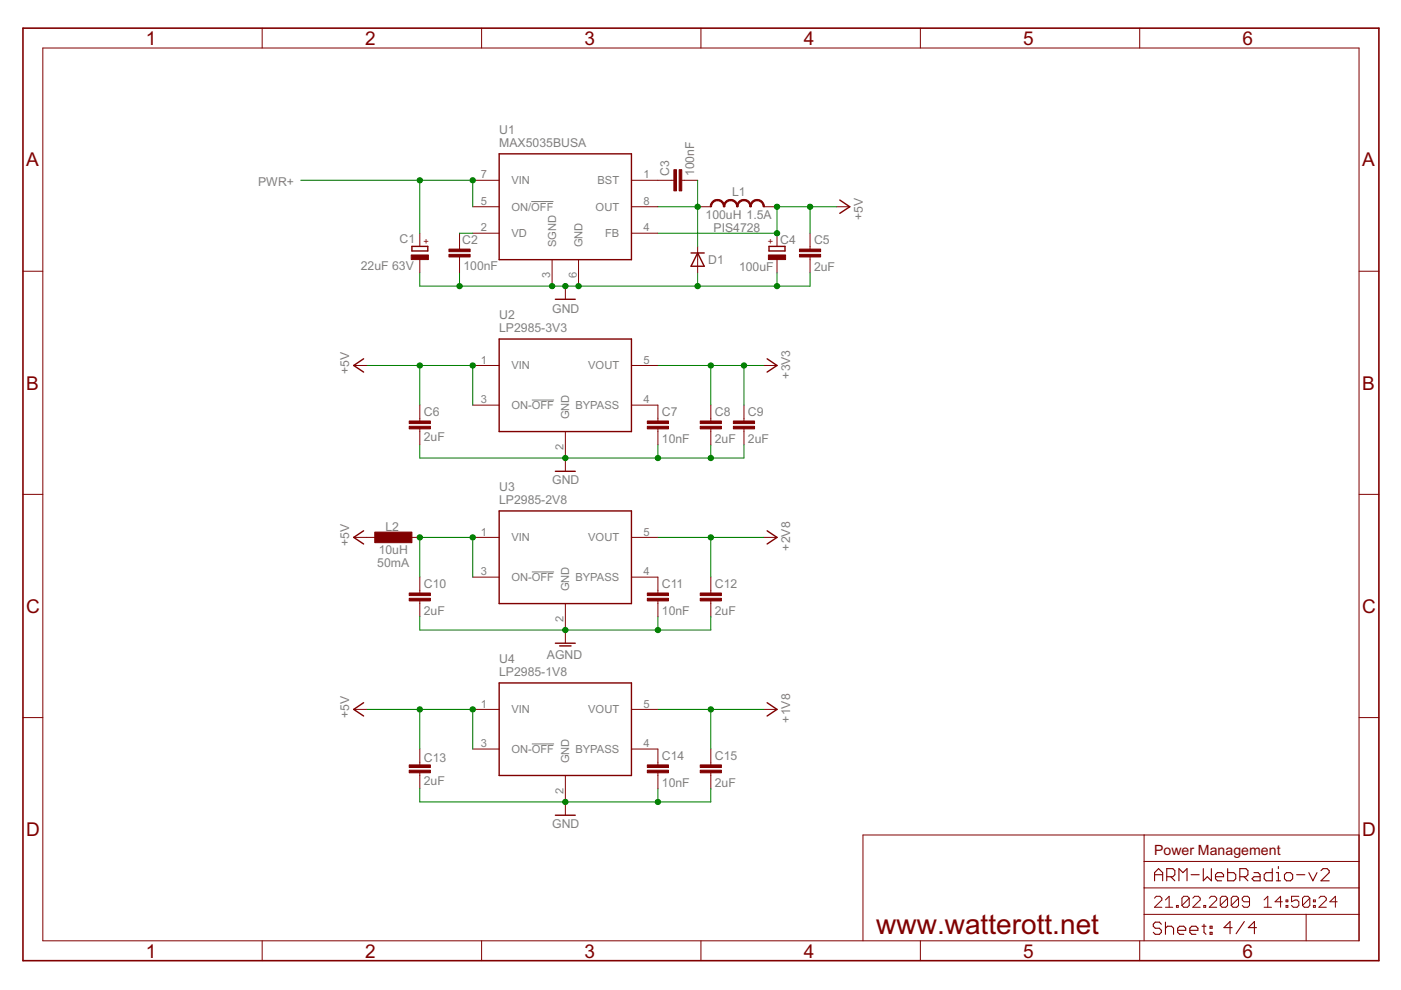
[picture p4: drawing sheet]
<svg xmlns="http://www.w3.org/2000/svg" width="297mm" height="210mm" viewBox="0 0 297 210" stroke-linecap="round" stroke-linejoin="round" font-family="sans-serif">
<g fill="#808080" stroke="#808080" stroke-width=".21">
<path d="M112.8 84.8h4.7z"/>
<path d="M112.8 121.3h4.7z"/>
<path d="M112.8 157.7h4.7z"/>
<path d="M112.6 42.7h4.7z"/>
</g>
<g fill="#800000" stroke="#800000" stroke-width=".3">
<path d="M105.8 71.9v19.6z"/>
<path d="M105.8 91.5h28.1z"/>
<path d="M133.9 71.9v19.6z"/>
<path d="M105.8 71.9h28.1z"/>
<path d="M105.8 108.3v19.7z"/>
<path d="M105.8 128h28.1z"/>
<path d="M133.9 108.3v19.7z"/>
<path d="M105.8 108.3h28.1z"/>
<path d="M105.8 144.8v19.6z"/>
<path d="M105.8 164.4h28.1z"/>
<path d="M133.9 144.8v19.6z"/>
<path d="M105.8 144.8h28.1z"/>
<path d="M178.1 45.2l2.1-1.4z"/>
<path d="M178.1 42.4l2.1 1.4z"/>
<path d="M162.6 78.9l2.1-1.4z"/>
<path d="M162.6 76.1l2.1 1.4z"/>
<path d="M162.6 115.3l2.1-1.4z"/>
<path d="M162.6 112.5l2.1 1.4z"/>
<path d="M162.6 151.8l2.1-1.4z"/>
<path d="M162.6 149l2.1 1.4z"/>
<path d="M117.8 136.4h4.2z"/>
<path d="M118.7 136.9h2.4z"/>
<path d="M117.8 63.5h4.2z"/>
<path d="M117.8 99.9h4.2z"/>
<path d="M117.8 172.8h4.2z"/>
<path d="M87.3 53.2h3.4z"/>
<path d="M87.3 52.2v1z"/>
<path d="M90.7 52.2v1z"/>
<path d="M87.3 52.2h3.4z"/>
<path d="M163 53.2h3.4z"/>
<path d="M166.4 52.2v1z"/>
<path d="M163 52.2v1z"/>
<path d="M163 52.2h3.4z"/>
<path d="M105.8 32.6v22.5z"/>
<path d="M105.8 55.1h28.1z"/>
<path d="M133.9 32.6v22.5z"/>
<path d="M105.8 32.6h28.1z"/>
<path d="M147.9 53.6l1.4 2.9z"/>
<path d="M147.9 53.6l-1.4 2.9z"/>
<path d="M146.5 53.6h1.4z"/>
<path d="M146.5 56.5h2.8z"/>
<path d="M147.9 53.6h1.4z"/>
<path d="M75 77.5l2.1-1.4z"/>
<path d="M75 77.5l2.1 1.4z"/>
<path d="M75 150.4l2.1-1.4z"/>
<path d="M75 150.4l2.1 1.4z"/>
<path d="M75 113.9l2.1-1.4z"/>
<path d="M75 113.9l2.1 1.4z"/>
</g>
<g fill="#800000" stroke="#800000" stroke-width=".21">
<path d="M133.9 77.5h5.6z"/>
<path d="M100.2 77.5h5.6z"/>
<path d="M119.9 91.5v5.6z"/>
<path d="M133.9 85.9h5.6z"/>
<path d="M100.2 85.9h5.6z"/>
<path d="M133.9 113.9h5.6z"/>
<path d="M100.2 113.9h5.6z"/>
<path d="M119.9 128v5.6z"/>
<path d="M133.9 122.4h5.6z"/>
<path d="M100.2 122.4h5.6z"/>
<path d="M133.9 150.4h5.6z"/>
<path d="M100.2 150.4h5.6z"/>
<path d="M119.9 164.4v5.6z"/>
<path d="M133.9 158.8h5.6z"/>
<path d="M100.2 158.8h5.6z"/>
<path d="M177.4 43.8h2.8z"/>
<path d="M161.9 77.5h2.8z"/>
<path d="M161.9 113.9h2.8z"/>
<path d="M161.9 150.4h2.8z"/>
<path d="M119.9 133.6v2.8z"/>
<path d="M119.9 60.7v2.8z"/>
<path d="M119.9 97.1v2.8z"/>
<path d="M119.9 170v2.8z"/>
<path d="M139.5 85.9v2.8z"/>
<path d="M139.5 91.5v2.8z"/>
<path d="M139.5 88.7v.6z"/>
<path d="M139.5 91v.5z"/>
<path d="M139.5 122.4v2.8z"/>
<path d="M139.5 128v2.8z"/>
<path d="M139.5 125.2v.5z"/>
<path d="M139.5 127.4v.6z"/>
<path d="M139.5 158.8v2.8z"/>
<path d="M139.5 164.4v2.8z"/>
<path d="M139.5 161.6v.6z"/>
<path d="M139.5 163.9v.5z"/>
<path d="M89 91.5v2.8z"/>
<path d="M89 85.9v2.8z"/>
<path d="M89 91v.5z"/>
<path d="M89 88.7v.6z"/>
<path d="M89 128v2.8z"/>
<path d="M89 122.4v2.8z"/>
<path d="M89 127.4v.6z"/>
<path d="M89 125.2v.5z"/>
<path d="M89 164.4v2.8z"/>
<path d="M89 158.8v2.8z"/>
<path d="M89 163.9v.5z"/>
<path d="M89 161.6v.6z"/>
<path d="M150.7 85.9v2.8z"/>
<path d="M150.7 91.5v2.8z"/>
<path d="M150.7 88.7v.6z"/>
<path d="M150.7 91v.5z"/>
<path d="M150.7 122.4v2.8z"/>
<path d="M150.7 128v2.8z"/>
<path d="M150.7 125.2v.5z"/>
<path d="M150.7 127.4v.6z"/>
<path d="M150.7 158.8v2.8z"/>
<path d="M150.7 164.4v2.8z"/>
<path d="M150.7 161.6v.6z"/>
<path d="M150.7 163.9v.5z"/>
<path d="M89 55.1v2.7z"/>
<path d="M89 49.4v2.8z"/>
<path d="M164.7 55.1v2.7z"/>
<path d="M164.7 49.4v2.8z"/>
<path d="M288.1 193.9v5.6z"/>
<path d="M288.1 188.3v5.6z"/>
<path d="M288.1 182.6v5.7z"/>
<path d="M288.1 177v5.6z"/>
<path d="M183 177v22.5z"/>
<path d="M183 177h59.6z"/>
<path d="M242.6 177h45.5z"/>
<path d="M276.9 193.9v5.6z"/>
<path d="M276.9 193.9h11.2z"/>
<path d="M242.6 193.9h34.3z"/>
<path d="M242.6 193.9v5.6z"/>
<path d="M242.6 188.3v5.6z"/>
<path d="M242.6 188.3h45.5z"/>
<path d="M242.6 182.6v5.7z"/>
<path d="M242.6 182.6h45.5z"/>
<path d="M242.6 177v5.6z"/>
<path d="M244.8 192.4h1.5z"/>
<path d="M244.8 192.4l1.5-1.6z"/>
<path d="M246.3 190.4v.4z"/>
<path d="M245.9 190l.4 .4z"/>
<path d="M245.2 190h.7z"/>
<path d="M245.2 190l-.4 .4z"/>
<path d="M247.1 190.8l.8-.8z"/>
<path d="M247.9 190v2.4z"/>
<path d="M247.1 192.4h1.5z"/>
<path d="M249.4 192v.4z"/>
<path d="M249.4 192h.4z"/>
<path d="M249.8 192v.4z"/>
<path d="M249.4 192.4h.4z"/>
<path d="M250.6 190.4v1.6z"/>
<path d="M251 190l-.4 .4z"/>
<path d="M251 190h.8z"/>
<path d="M251.8 190l.3 .4z"/>
<path d="M252.1 190.4v1.6z"/>
<path d="M252.1 192l-.3 .4z"/>
<path d="M251 192.4h.8z"/>
<path d="M250.6 192l.4 .4z"/>
<path d="M250.6 192l1.5-1.6z"/>
<path d="M252.9 192.4h1.6z"/>
<path d="M252.9 192.4l1.6-1.6z"/>
<path d="M254.5 190.4v.4z"/>
<path d="M254.1 190l.4 .4z"/>
<path d="M253.3 190h.8z"/>
<path d="M253.3 190l-.4 .4z"/>
<path d="M255.2 192v.4z"/>
<path d="M255.2 192h.4z"/>
<path d="M255.6 192v.4z"/>
<path d="M255.2 192.4h.4z"/>
<path d="M256.4 192.4h1.6z"/>
<path d="M256.4 192.4l1.6-1.6z"/>
<path d="M258 190.4v.4z"/>
<path d="M257.6 190l.4 .4z"/>
<path d="M256.8 190h.8z"/>
<path d="M256.4 190.4l.4-.4z"/>
<path d="M258.7 190.4v1.6z"/>
<path d="M259.1 190l-.4 .4z"/>
<path d="M259.1 190h.8z"/>
<path d="M259.9 190l.4 .4z"/>
<path d="M260.3 190.4v1.6z"/>
<path d="M260.3 192l-.4 .4z"/>
<path d="M259.1 192.4h.8z"/>
<path d="M258.7 192l.4 .4z"/>
<path d="M258.7 192l1.6-1.6z"/>
<path d="M261 190.4v1.6z"/>
<path d="M261.4 190l-.4 .4z"/>
<path d="M261.4 190h.8z"/>
<path d="M262.2 190l.4 .4z"/>
<path d="M262.6 190.4v1.6z"/>
<path d="M262.6 192l-.4 .4z"/>
<path d="M261.4 192.4h.8z"/>
<path d="M261 192l.4 .4z"/>
<path d="M261 192l1.6-1.6z"/>
<path d="M263.4 192l.4 .4z"/>
<path d="M263.8 192.4h.7z"/>
<path d="M264.5 192.4l.4-.4z"/>
<path d="M264.9 190.4v1.6z"/>
<path d="M264.5 190l.4 .4z"/>
<path d="M263.8 190h.7z"/>
<path d="M263.8 190l-.4 .4z"/>
<path d="M263.4 190.4v.4z"/>
<path d="M263.4 190.8l.4 .4z"/>
<path d="M263.8 191.2h1.1z"/>
<path d="M268 190.8l.8-.8z"/>
<path d="M268.8 190v2.4z"/>
<path d="M268 192.4h1.6z"/>
<path d="M271.5 190v2.4z"/>
<path d="M271.5 190l-1.2 1.2z"/>
<path d="M270.3 191.2h1.6z"/>
<path d="M272.7 190.8h.3z"/>
<path d="M273 190.8v.4z"/>
<path d="M272.7 191.2h.3z"/>
<path d="M272.7 190.8v.4z"/>
<path d="M272.7 192h.3z"/>
<path d="M273 192v.4z"/>
<path d="M272.7 192.4h.3z"/>
<path d="M272.7 192v.4z"/>
<path d="M273.8 190h1.6z"/>
<path d="M273.8 190v1.2z"/>
<path d="M273.8 191.2l.8-.4z"/>
<path d="M274.6 190.8h.4z"/>
<path d="M275 190.8l.4 .4z"/>
<path d="M275.4 191.2v.8z"/>
<path d="M275.4 192l-.4 .4z"/>
<path d="M274.2 192.4h.8z"/>
<path d="M273.8 192l.4 .4z"/>
<path d="M276.2 190.4v1.6z"/>
<path d="M276.5 190l-.3 .4z"/>
<path d="M276.5 190h.8z"/>
<path d="M277.3 190l.4 .4z"/>
<path d="M277.7 190.4v1.6z"/>
<path d="M277.7 192l-.4 .4z"/>
<path d="M276.5 192.4h.8z"/>
<path d="M276.2 192l.3 .4z"/>
<path d="M277.7 190.4l-1.5 1.6z"/>
<path d="M278.5 190.8h.4z"/>
<path d="M278.9 190.8v.4z"/>
<path d="M278.5 191.2h.4z"/>
<path d="M278.5 190.8v.4z"/>
<path d="M278.5 192h.4z"/>
<path d="M278.9 192v.4z"/>
<path d="M278.5 192.4h.4z"/>
<path d="M278.5 192v.4z"/>
<path d="M279.6 192.4h1.6z"/>
<path d="M279.6 192.4l1.6-1.6z"/>
<path d="M281.2 190.4v.4z"/>
<path d="M280.8 190l.4 .4z"/>
<path d="M280 190h.8z"/>
<path d="M280 190l-.4 .4z"/>
<path d="M283.1 190v2.4z"/>
<path d="M283.1 190l-1.1 1.2z"/>
<path d="M282 191.2h1.5z"/>
<path d="M9.1 10.2v189.3z"/>
<path d="M4.9 57.5h4.2z"/>
<path d="M4.9 104.8h4.2z"/>
<path d="M4.9 152.1h4.2z"/>
<path d="M9.1 199.5h279z"/>
<path d="M55.6 199.5v4.2z"/>
<path d="M102.1 199.5v4.2z"/>
<path d="M148.6 199.5v4.2z"/>
<path d="M195.1 199.5v4.2z"/>
<path d="M241.6 199.5v4.2z"/>
<path d="M288.1 10.2v189.3z"/>
<path d="M288.1 57.5h4.3z"/>
<path d="M288.1 104.8h4.3z"/>
<path d="M288.1 152.1h4.3z"/>
<path d="M9.1 10.2h279z"/>
<path d="M55.6 6v4.2z"/>
<path d="M102.1 6v4.2z"/>
<path d="M148.6 6v4.2z"/>
<path d="M195.1 6v4.2z"/>
<path d="M241.6 6v4.2z"/>
<path d="M133.9 43.8h5.6z"/>
<path d="M100.2 38.2h5.6z"/>
<path d="M117.1 55.1v5.6z"/>
<path d="M133.9 49.4h5.6z"/>
<path d="M100.2 43.8h5.6z"/>
<path d="M122.7 55.1v5.6z"/>
<path d="M133.9 38.2h5.6z"/>
<path d="M100.2 49.4h5.6z"/>
<path d="M147.9 43.8h2.8z"/>
<path d="M161.9 43.8h2.8z"/>
<path d="M147.9 55.1v2.7z"/>
<path d="M147.9 52.2v2.9z"/>
<path d="M139.5 38.2h2.8z"/>
<path d="M145.1 38.2h2.8z"/>
<path d="M142.3 38.2h.6z"/>
<path d="M144.5 38.2h.6z"/>
<path d="M97.4 49.4v2.8z"/>
<path d="M97.4 55.1v2.7z"/>
<path d="M97.4 52.2v.6z"/>
<path d="M97.4 54.5v.6z"/>
<path d="M157.7 85.9v2.8z"/>
<path d="M157.7 91.5v2.8z"/>
<path d="M157.7 88.7v.6z"/>
<path d="M157.7 91v.5z"/>
<path d="M171.7 49.4v2.8z"/>
<path d="M171.7 55.1v2.7z"/>
<path d="M171.7 52.2v.6z"/>
<path d="M171.7 54.5v.6z"/>
<path d="M75 77.5h2.8z"/>
<path d="M75 150.4h2.8z"/>
<path d="M75 113.9h2.8z"/>
<path d="M86.2 113.9h2.8z"/>
<path d="M77.8 113.9h2.8z"/>
<path d="M151 42.7l.6-.3 .5-.1v.3l-.5 .1-.5 .3-.2 .8h-.3v-.5z" fill-rule="evenodd"/>
<path d="M152.1 42.3a1.52 1.52 0 0 1 1.6 1.5h-.3l-.3-.8-.4-.3-.6-.1z" fill-rule="evenodd"/>
<path d="M153.8 42.7l.6-.3 .5-.1v.3l-.5 .1-.5 .3-.2 .8h-.3l.1-.5z" fill-rule="evenodd"/>
<path d="M154.9 42.3a1.52 1.52 0 0 1 1.6 1.5h-.3l-.1-.5-.4-.5-.8-.2z" fill-rule="evenodd"/>
<path d="M156.6 42.7l.6-.3 .5-.1v.3l-.7 .2-.4 .5-.1 .5h-.3l.1-.5z" fill-rule="evenodd"/>
<path d="M157.7 42.3a1.52 1.52 0 0 1 1.6 1.5h-.3l-.3-.8-.4-.3-.6-.1z" fill-rule="evenodd"/>
<path d="M159.4 42.7l.6-.3 .5-.1v.3l-.5 .1-.4 .3-.3 .8h-.3l.1-.5z" fill-rule="evenodd"/>
<path d="M160.5 42.3a1.52 1.52 0 0 1 1.6 1.5h-.3l-.3-.8-.4-.3-.6-.1z" fill-rule="evenodd"/>
</g>
<g fill="#800000" stroke="#800000" stroke-width=".21">
<path d="M137.2 90.4h4.5v.5h-4.5z"/>
<path d="M137.2 89.3h4.5v.5h-4.5z"/>
<path d="M137.2 126.9h4.5v.5h-4.5z"/>
<path d="M137.2 125.7h4.5v.6h-4.5z"/>
<path d="M137.2 163.3h4.5v.6h-4.5z"/>
<path d="M137.2 162.2h4.5v.5h-4.5z"/>
<path d="M86.8 89.3h4.4v.5h-4.4z"/>
<path d="M86.8 90.4h4.4v.5h-4.4z"/>
<path d="M86.8 125.7h4.4v.6h-4.4z"/>
<path d="M86.8 126.9h4.4v.5h-4.4z"/>
<path d="M86.8 162.2h4.4v.5h-4.4z"/>
<path d="M86.8 163.3h4.4v.6h-4.4z"/>
<path d="M148.5 90.4h4.5v.5h-4.5z"/>
<path d="M148.5 89.3h4.5v.5h-4.5z"/>
<path d="M148.5 126.9h4.5v.5h-4.5z"/>
<path d="M148.5 125.7h4.5v.6h-4.5z"/>
<path d="M148.5 163.3h4.5v.6h-4.5z"/>
<path d="M148.5 162.2h4.5v.5h-4.5z"/>
<path d="M87.2 54.1h3.6v.9h-3.6z"/>
<path d="M162.9 54.1h3.7v.9h-3.7z"/>
<path d="M144 36h.5v4.5h-.5z"/>
<path d="M142.9 36h.5v4.5h-.5z"/>
<path d="M95.2 53.9h4.5v.6h-4.5z"/>
<path d="M95.2 52.8h4.5v.6h-4.5z"/>
<path d="M155.5 90.4h4.5v.5h-4.5z"/>
<path d="M155.5 89.3h4.5v.5h-4.5z"/>
<path d="M169.5 53.9h4.5v.6h-4.5z"/>
<path d="M169.5 52.8h4.5v.6h-4.5z"/>
<path d="M79.5 112.8h7.8v2.3h-7.8z"/>
</g>
<g fill="#800000" stroke="#800000" stroke-width=".23">
<path d="M244.8 185v1.8z"/>
<path d="M244.8 185l.8-.8z"/>
<path d="M245.6 184.2l.9 .8z"/>
<path d="M246.5 185v1.8z"/>
<path d="M244.8 185.5h1.7z"/>
<path d="M247.4 184.2v2.6z"/>
<path d="M247.4 184.2h1.3z"/>
<path d="M248.7 184.2l.4 .4z"/>
<path d="M249.1 184.6v.9z"/>
<path d="M249.1 185.5l-.4 .4z"/>
<path d="M247.4 185.9h1.3z"/>
<path d="M248.2 185.9l.9 .9z"/>
<path d="M250 184.2v2.6z"/>
<path d="M250 184.2l.8 .8z"/>
<path d="M250.8 185l.9-.8z"/>
<path d="M251.7 184.2v2.6z"/>
<path d="M252.5 185.5h1.8z"/>
<path d="M255.1 184.2v2.6z"/>
<path d="M256 185.9l-.9 .9z"/>
<path d="M256 185.9l.8 .9z"/>
<path d="M256.8 184.2v2.6z"/>
<path d="M258.1 186.8h.9z"/>
<path d="M257.7 186.3l.4 .5z"/>
<path d="M257.7 185.5v.8z"/>
<path d="M258.1 185l-.4 .5z"/>
<path d="M258.1 185h.9z"/>
<path d="M259 185l.4 .5z"/>
<path d="M259.4 185.5v.4z"/>
<path d="M257.7 185.9h1.7z"/>
<path d="M260.3 184.2v2.6z"/>
<path d="M260.3 186.8h1.3z"/>
<path d="M262 186.3l-.4 .5z"/>
<path d="M262 185.5v.8z"/>
<path d="M261.6 185l.4 .5z"/>
<path d="M260.3 185h1.3z"/>
<path d="M262.9 184.2v2.6z"/>
<path d="M262.9 184.2h1.3z"/>
<path d="M264.2 184.2l.4 .4z"/>
<path d="M264.6 184.6v.9z"/>
<path d="M264.6 185.5l-.4 .4z"/>
<path d="M262.9 185.9h1.3z"/>
<path d="M263.7 185.9l.9 .9z"/>
<path d="M265.9 185h.8z"/>
<path d="M266.7 185l.5 .5z"/>
<path d="M267.2 185.5v1.3z"/>
<path d="M265.9 186.8h1.3z"/>
<path d="M265.5 186.3l.4 .5z"/>
<path d="M265.5 186.3l.4-.4z"/>
<path d="M265.9 185.9h1.3z"/>
<path d="M269.7 184.2v2.6z"/>
<path d="M268.5 186.8h1.2z"/>
<path d="M268 186.3l.5 .5z"/>
<path d="M268 185.5v.8z"/>
<path d="M268.5 185l-.5 .5z"/>
<path d="M268.5 185h1.2z"/>
<path d="M270.6 185h.4z"/>
<path d="M271 185v1.8z"/>
<path d="M270.6 186.8h.9z"/>
<path d="M271 183.7v.5z"/>
<path d="M272.8 186.8h.8z"/>
<path d="M273.6 186.8l.5-.5z"/>
<path d="M274.1 185.5v.8z"/>
<path d="M273.6 185l.5 .5z"/>
<path d="M272.8 185h.8z"/>
<path d="M272.8 185l-.5 .5z"/>
<path d="M272.3 185.5v.8z"/>
<path d="M272.3 186.3l.5 .5z"/>
<path d="M274.9 185.5h1.7z"/>
<path d="M277.5 185l.9 1.8z"/>
<path d="M279.2 185l-.8 1.8z"/>
<path d="M280.1 186.8h1.7z"/>
<path d="M281.8 185l-1.7 1.8z"/>
<path d="M281.8 184.6v.4z"/>
<path d="M281.4 184.2l.4 .4z"/>
<path d="M280.5 184.2h.9z"/>
<path d="M280.1 184.6l.4-.4z"/>
<path d="M260.8 195.4v2.6z"/>
<path d="M260.8 195.4l-1.3 1.3z"/>
<path d="M259.5 196.7h1.7z"/>
<path d="M263.8 195.4l-1.7 2.6z"/>
<path d="M266 195.4v2.6z"/>
<path d="M266 195.4l-1.3 1.3z"/>
<path d="M264.7 196.7h1.7z"/>
<path d="M245.8 195.5l.4 .5z"/>
<path d="M244.9 195.5h.9z"/>
<path d="M244.9 195.5l-.4 .5z"/>
<path d="M244.5 196v.4z"/>
<path d="M244.5 196.4l.4 .4z"/>
<path d="M244.9 196.8h.9z"/>
<path d="M245.8 196.8l.4 .5z"/>
<path d="M246.2 197.3v.4z"/>
<path d="M246.2 197.7l-.4 .4z"/>
<path d="M244.9 198.1h.9z"/>
<path d="M244.5 197.7l.4 .4z"/>
<path d="M247.1 195.5v2.6z"/>
<path d="M247.1 196.8l.4-.4z"/>
<path d="M247.5 196.4h.9z"/>
<path d="M248.4 196.4l.4 .4z"/>
<path d="M248.8 196.8v1.3z"/>
<path d="M250.1 198.1h.9z"/>
<path d="M249.7 197.7l.4 .4z"/>
<path d="M249.7 196.8v.9z"/>
<path d="M249.7 196.8l.4-.4z"/>
<path d="M250.1 196.4h.9z"/>
<path d="M251 196.4l.4 .4z"/>
<path d="M251.4 196.8v.5z"/>
<path d="M249.7 197.3h1.7z"/>
<path d="M252.7 198.1h.9z"/>
<path d="M252.3 197.7l.4 .4z"/>
<path d="M252.3 196.8v.9z"/>
<path d="M252.3 196.8l.4-.4z"/>
<path d="M252.7 196.4h.9z"/>
<path d="M253.6 196.4l.4 .4z"/>
<path d="M254 196.8v.5z"/>
<path d="M252.3 197.3h1.7z"/>
<path d="M255.3 196v1.7z"/>
<path d="M255.3 197.7l.4 .4z"/>
<path d="M254.8 196.4h.9z"/>
<path d="M256.6 196.4h.4z"/>
<path d="M257 196.4v.4z"/>
<path d="M256.6 196.8h.4z"/>
<path d="M256.6 196.4v.4z"/>
<path d="M256.6 197.7h.4z"/>
<path d="M257 197.7v.4z"/>
<path d="M256.6 198.1h.4z"/>
<path d="M256.6 197.7v.4z"/>
</g>
<g fill="#800000" stroke="#800000" stroke-width=".34">
<path d="M4.9 6v197.7z"/>
<path d="M4.9 203.7h287.5z"/>
<path d="M292.4 6v197.7z"/>
<path d="M4.9 6h287.5z"/>
</g>
<g fill="#008000" stroke="#008000" stroke-width=".21">
<path d="M89 38.2h11.2z"/>
<path d="M63.8 38.2h25.2z"/>
<path d="M89 38.2v11.2z"/>
<path d="M100.2 38.2v5.6z"/>
<path d="M171.7 43.8h5.7z"/>
<path d="M164.7 43.8h7z"/>
<path d="M164.7 43.8v5.6z"/>
<path d="M139.5 49.4h25.2z"/>
<path d="M171.7 43.8v5.6z"/>
<path d="M100.2 77.5v8.4z"/>
<path d="M89 77.5h11.2z"/>
<path d="M89 77.5v8.4z"/>
<path d="M77.8 77.5h11.2z"/>
<path d="M100.2 150.4v8.4z"/>
<path d="M89 150.4h11.2z"/>
<path d="M89 150.4v8.4z"/>
<path d="M77.8 150.4h11.2z"/>
<path d="M139.5 77.5h11.2z"/>
<path d="M150.7 77.5h7z"/>
<path d="M157.7 77.5h4.2z"/>
<path d="M150.7 77.5v8.4z"/>
<path d="M157.7 77.5v8.4z"/>
<path d="M150.7 113.9h11.2z"/>
<path d="M139.5 113.9h11.2z"/>
<path d="M150.7 113.9v8.5z"/>
<path d="M150.7 150.4h11.2z"/>
<path d="M139.5 150.4h11.2z"/>
<path d="M150.7 150.4v8.4z"/>
<path d="M119.9 133.6h19.6z"/>
<path d="M139.5 130.8v2.8z"/>
<path d="M89 133.6h30.9z"/>
<path d="M89 130.8v2.8z"/>
<path d="M139.5 133.6h11.2z"/>
<path d="M150.7 130.8v2.8z"/>
<path d="M117.1 60.7h2.8z"/>
<path d="M119.9 60.7h2.8z"/>
<path d="M122.7 60.7h25.2z"/>
<path d="M147.9 60.7h16.8z"/>
<path d="M164.7 57.8v2.9z"/>
<path d="M97.4 60.7h19.7z"/>
<path d="M89 60.7h8.4z"/>
<path d="M89 57.8v2.9z"/>
<path d="M147.9 57.8v2.9z"/>
<path d="M97.4 57.8v2.9z"/>
<path d="M164.7 60.7h7z"/>
<path d="M171.7 57.8v2.9z"/>
<path d="M119.9 97.1h19.6z"/>
<path d="M139.5 94.3v2.8z"/>
<path d="M89 97.1h30.9z"/>
<path d="M89 94.3v2.8z"/>
<path d="M139.5 97.1h11.2z"/>
<path d="M150.7 94.3v2.8z"/>
<path d="M150.7 97.1h7z"/>
<path d="M157.7 94.3v2.8z"/>
<path d="M119.9 170h19.6z"/>
<path d="M139.5 167.2v2.8z"/>
<path d="M89 170h30.9z"/>
<path d="M89 167.2v2.8z"/>
<path d="M139.5 170h11.2z"/>
<path d="M150.7 167.2v2.8z"/>
<path d="M147.9 43.8v8.4z"/>
<path d="M147.9 38.2v5.6z"/>
<path d="M139.5 43.8h8.4z"/>
<path d="M97.4 49.4h2.8z"/>
<path d="M100.2 113.9v8.5z"/>
<path d="M89 113.9h11.2z"/>
<path d="M89 113.9v8.5z"/>
<circle cx="89" cy="38.2" r=".56"/>
<circle cx="100.2" cy="38.2" r=".56"/>
<circle cx="164.8" cy="43.8" r=".56"/>
<circle cx="164.8" cy="49.4" r=".56"/>
<circle cx="171.8" cy="43.8" r=".56"/>
<circle cx="100.2" cy="77.5" r=".56"/>
<circle cx="89" cy="77.5" r=".56"/>
<circle cx="100.2" cy="150.4" r=".56"/>
<circle cx="89" cy="150.4" r=".56"/>
<circle cx="150.7" cy="77.5" r=".56"/>
<circle cx="157.7" cy="77.5" r=".56"/>
<circle cx="150.7" cy="113.9" r=".56"/>
<circle cx="150.7" cy="150.4" r=".56"/>
<circle cx="119.9" cy="133.6" r=".56"/>
<circle cx="139.5" cy="133.6" r=".56"/>
<circle cx="119.9" cy="60.7" r=".56"/>
<circle cx="147.9" cy="60.7" r=".56"/>
<circle cx="117.1" cy="60.7" r=".56"/>
<circle cx="122.7" cy="60.7" r=".56"/>
<circle cx="97.4" cy="60.7" r=".56"/>
<circle cx="164.8" cy="60.7" r=".56"/>
<circle cx="119.9" cy="97.1" r=".56"/>
<circle cx="139.5" cy="97.1" r=".56"/>
<circle cx="150.7" cy="97.1" r=".56"/>
<circle cx="119.9" cy="170" r=".56"/>
<circle cx="139.5" cy="170" r=".56"/>
<circle cx="147.9" cy="43.8" r=".56"/>
<circle cx="100.2" cy="113.9" r=".56"/>
<circle cx="89" cy="113.9" r=".56"/>
</g>
<text font-size="6.6" fill="#800000" x="185.8" y="198.1">www.watterott.net</text>
<g font-size="4.5" fill="#800000">
<text x="30.9" y="9.5">1</text>
<text x="77.4" y="9.5">2</text>
<text x="123.9" y="9.5">3</text>
<text x="170.4" y="9.5">4</text>
<text x="216.9" y="9.5">5</text>
<text x="263.5" y="9.5">6</text>
<text x="5.5" y="35.3">A</text>
<text x="288.8" y="35.3">A</text>
<text x="5.5" y="82.6">B</text>
<text x="288.8" y="82.6">B</text>
<text x="5.5" y="129.9">C</text>
<text x="288.8" y="129.9">C</text>
<text x="5.5" y="177.3">D</text>
<text x="288.8" y="177.3">D</text>
<text x="30.9" y="203">1</text>
<text x="77.4" y="203">2</text>
<text x="123.9" y="203">3</text>
<text x="170.4" y="203">4</text>
<text x="216.9" y="203">5</text>
<text x="263.5" y="203">6</text>
</g>
<text font-size="3.3" fill="#800000" x="244.7" y="181.3">Power Management</text>
<g font-size="2.9" fill="#808080">
<text x="105.8" y="28.4">U1</text>
<text x="105.8" y="31.2">MAX5035BUSA</text>
<text x="54.7" y="39.4">PWR+</text>
<text x="141.9" y="37.4" transform="rotate(-90 141.9 37.4)">C3</text>
<text x="147.2" y="37.4" transform="rotate(-90 147.2 37.4)">100nF</text>
<text x="155.2" y="41.6">L1</text>
<text x="149.6" y="46.4">100uH 1.5A</text>
<text x="183" y="46.6" transform="rotate(-90 183 46.6)">+5V</text>
<text x="84.7" y="51.4">C1</text>
<text x="98" y="51.8">C2</text>
<text x="151.3" y="49.2">PIS4728</text>
<text x="165.4" y="51.7">C4</text>
<text x="172.6" y="51.8">C5</text>
<text x="76.5" y="57.3">22uF 63V</text>
<text x="98.3" y="57.1">100nF</text>
<text x="150.2" y="55.9">D1</text>
<text x="156.7" y="57.4">100uF</text>
<text x="172.6" y="57.4">2uF</text>
<text x="105.8" y="70.5">LP2985-3V3</text>
<text x="105.8" y="67.7">U2</text>
<text x="117.1" y="66.3">GND</text>
<text x="74" y="79.4" transform="rotate(-90 74 79.4)">+5V</text>
<text x="167.5" y="80.3" transform="rotate(-90 167.5 80.3)">+3V3</text>
<text x="89.9" y="88.3">C6</text>
<text x="140.3" y="88.3">C7</text>
<text x="151.6" y="88.3">C8</text>
<text x="158.6" y="88.3">C9</text>
<text x="89.9" y="93.6">2uF</text>
<text x="140.3" y="93.9">10nF</text>
<text x="151.6" y="93.9">2uF</text>
<text x="158.6" y="93.9">2uF</text>
<text x="105.8" y="106.9">LP2985-2V8</text>
<text x="105.8" y="104.1">U3</text>
<text x="117.1" y="102.7">GND</text>
<text x="81.7" y="112.6">L2</text>
<text x="74" y="115.8" transform="rotate(-90 74 115.8)">+5V</text>
<text x="80.3" y="117.5">10uH</text>
<text x="167.5" y="116.7" transform="rotate(-90 167.5 116.7)">+2V8</text>
<text x="80" y="120.3">50mA</text>
<text x="89.9" y="124.7">C10</text>
<text x="140.3" y="124.7">C11</text>
<text x="151.6" y="124.7">C12</text>
<text x="89.9" y="130.3">2uF</text>
<text x="140.3" y="130.3">10nF</text>
<text x="151.6" y="130.3">2uF</text>
<text x="105.8" y="143.4">LP2985-1V8</text>
<text x="105.8" y="140.6">U4</text>
<text x="115.9" y="139.7">AGND</text>
<text x="74" y="152.3" transform="rotate(-90 74 152.3)">+5V</text>
<text x="167.5" y="153.2" transform="rotate(-90 167.5 153.2)">+1V8</text>
<text x="89.9" y="161.5">C13</text>
<text x="140.3" y="161.2">C14</text>
<text x="151.6" y="161.2">C15</text>
<text x="89.9" y="166.5">2uF</text>
<text x="140.3" y="166.8">10nF</text>
<text x="151.6" y="166.8">2uF</text>
<text x="117.1" y="175.6">GND</text>
</g>
<g font-size="2.6" fill="#808080">
<text x="101.9" y="37.8">7</text>
<text x="108.4" y="39.1">VIN</text>
<text x="126.7" y="39">BST</text>
<text x="136.5" y="37.8">1</text>
<text x="101.9" y="43.4">5</text>
<text x="108.4" y="44.7">ON/OFF</text>
<text x="126.3" y="44.7">OUT</text>
<text x="136.5" y="43.4">8</text>
<text x="101.9" y="49">2</text>
<text x="108.4" y="50.3">VD</text>
<text x="117.9" y="52.5" transform="rotate(-90 117.9 52.5)">SGND</text>
<text x="123.5" y="52.5" transform="rotate(-90 123.5 52.5)">GND</text>
<text x="128.3" y="50.3">FB</text>
<text x="136.5" y="49">4</text>
<text x="116.7" y="58.9" transform="rotate(-90 116.7 58.9)">3</text>
<text x="122.3" y="58.9" transform="rotate(-90 122.3 58.9)">6</text>
<text x="101.9" y="77.1">1</text>
<text x="136.5" y="77.1">5</text>
<text x="108.4" y="78.3">VIN</text>
<text x="124.7" y="78.3">VOUT</text>
<text x="101.9" y="85.5">3</text>
<text x="108.4" y="86.7">ON-OFF</text>
<text x="120.7" y="88.9" transform="rotate(-90 120.7 88.9)">GND</text>
<text x="122" y="86.7">BYPASS</text>
<text x="136.5" y="85.5">4</text>
<text x="119.5" y="95.4" transform="rotate(-90 119.5 95.4)">2</text>
<text x="101.9" y="113.5">1</text>
<text x="136.5" y="113.5">5</text>
<text x="108.4" y="114.8">VIN</text>
<text x="124.7" y="114.8">VOUT</text>
<text x="101.9" y="122">3</text>
<text x="108.4" y="123.2">ON-OFF</text>
<text x="120.7" y="125.4" transform="rotate(-90 120.7 125.4)">GND</text>
<text x="122" y="123.2">BYPASS</text>
<text x="136.5" y="122">4</text>
<text x="119.5" y="131.9" transform="rotate(-90 119.5 131.9)">2</text>
<text x="101.9" y="150">1</text>
<text x="108.4" y="151.2">VIN</text>
<text x="124.7" y="151.2">VOUT</text>
<text x="136.5" y="150">5</text>
<text x="101.9" y="158.4">3</text>
<text x="108.4" y="159.7">ON-OFF</text>
<text x="120.7" y="161.8" transform="rotate(-90 120.7 161.8)">GND</text>
<text x="122" y="159.6">BYPASS</text>
<text x="136.5" y="158.4">4</text>
<text x="119.5" y="168.3" transform="rotate(-90 119.5 168.3)">2</text>
</g>
<g font-size="2.2" fill="#800000">
<text x="91.1" y="51.8" transform="rotate(-90 91.1 51.8)">+</text>
<text x="164.1" y="51.8" transform="rotate(-90 164.1 51.8)">+</text>
</g>
</svg>
